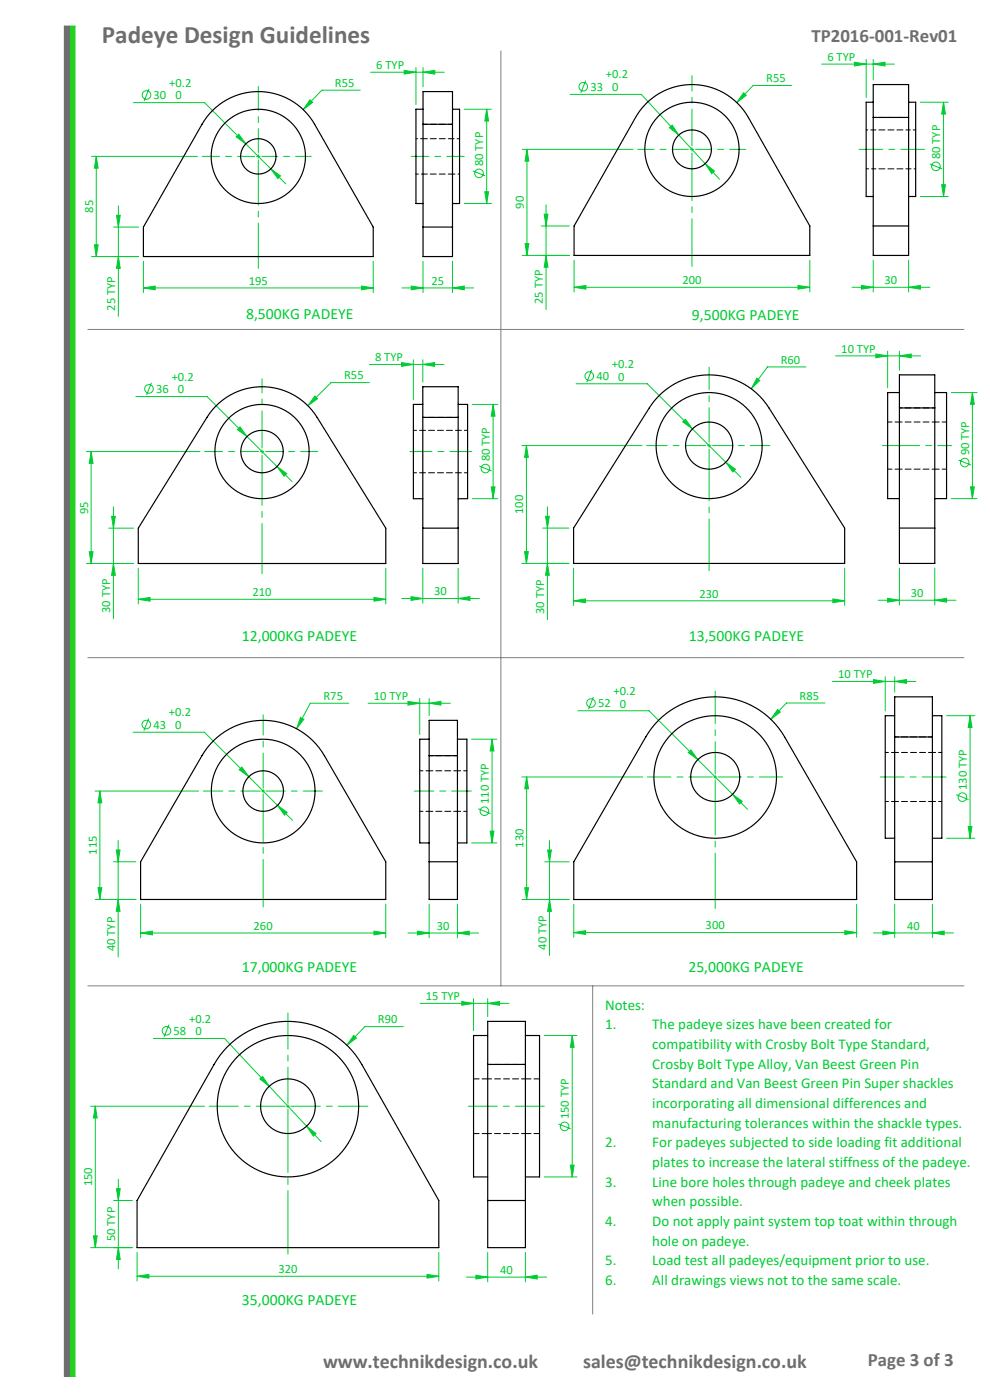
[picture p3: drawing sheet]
<svg xmlns="http://www.w3.org/2000/svg" width="210mm" height="297mm" viewBox="0 0 210 297" stroke-linecap="round" stroke-linejoin="round" font-family="sans-serif">
<path d="M14.8 5.5h1.1v286.5h-1.1" fill="none" stroke="#21d222" stroke-width=".21"/>
<path d="M14.8 5.5h-1.1v286.5h1.1" fill="none" stroke="#6e6e6e" stroke-width=".21"/>
<path d="M106.2 10.8v198.3M18.6 69.9h185.9M18.6 139.5h185.9M18.6 209.1h185.9M125.7 209.1v69.7" fill="none" stroke="#808080" stroke-width=".21"/>
<path d="M14.8 5.5h1.1v286.5h-1.1z" fill-rule="evenodd" fill="#21d222"/>
<path d="M13.7 5.5h1.1v286.5h-1.1z" fill-rule="evenodd" fill="#6e6e6e"/>
<g fill="none" stroke="#0c3" stroke-width=".21">
<path d="M31.6 18.8l-1 2.6M76.4 19.1h-8.1l-4 4.2M78.6 15.3h15.6M85.7 14.9l2.5 .4-2.5 .4zM88.2 14.3v7.9M89.7 15.3l2.5-.4v.8zM89.7 14.3v4.1M124.2 17.1l-1 2.6M157.7 19.7l.6 .5-2 1.6zM167.9 18.1h-8.1l-3.5 3.7M174.3 13.6h15.4M181.2 13.2l2.5 .4-2.5 .4z"/>
<path d="M183.7 12.6v8.1M185.2 13.6l2.5-.4v.8zM185.2 12.6v4.3M19.4 33.2h22.5M20.4 33.2v21.2M20.4 33.2l.4 2.5h-.8zM28.3 21.8h15.1l14 14M50.1 29l.6-.5 1.4 2zM54.4 33.2h.8M54.8 32.8v.8M57.4 35.8l2.1 1.5-.6 .6zM57.4 35.8l3.2 3.2"/>
<path d="M65.8 21.2l.5 .5-2 1.6zM98.5 23.2h5.7M100.3 36.3l2.6 1M103.2 23.2v20M103.2 23.2l.4 2.5h-.8zM110.8 31.7h23.5M111.8 31.7v22.5M111.8 31.7l.4 2.5h-.8zM120.9 20h15.1l8 8.7M142 27.1l.6-.6 1.4 2.2zM144 28.7l8.6 9.3M146.4 31.7h.8"/>
<path d="M146.8 31.3v.8M149.6 34.7l2 1.6-.6 .5zM195.2 21.7h5.9M197.2 34.8l2.6 1M199.7 39.2h.8l-.4 2.5zM200.1 21.7v20M200.1 21.7l.4 2.5h-.8zM19.4 54.4h10M20 51.9h.8l-.4 2.5zM24.1 48.2h5.3M24.7 45.7h.8l-.4 2.5zM25.1 43.7v23.4"/>
<path d="M25.1 54.4l.4 2.5h-.8zM30.4 55.4v6.7M79.2 55.4v6.7M89.7 55.4v6.7M96 55.4v6.7M98.5 43.2h5.7M102.8 40.7h.8l-.4 2.5zM110.8 54.2h10M111.4 51.7h.8l-.4 2.5zM114.8 47.9h6M115.4 45.4h.8l-.4 2.5zM115.8 43.4v22.3"/>
<path d="M115.8 54.2l.4 2.5h-.8zM121.8 55.2v6.7M171.8 55.2v6.7M185.2 55.2v6.7M192.7 55.2v6.7M195.2 41.7h5.9M30.4 61.1l2.5-.4v.8zM30.4 61.1h48.8M76.7 60.7l2.5 .4-2.5 .4zM78.4 77.3h15.8M85.2 76.9l2.5 .4-2.5 .4zM85.2 61.1h15.3"/>
<path d="M87.2 60.7l2.5 .4-2.5 .4zM87.7 76.3v8.5M89.7 77.3l2.5-.4v.8zM89.7 76.3v4.7M96 61.1l2.5-.4v.8zM121.8 60.9l2.5-.4v.8zM121.8 60.9h50M125.5 78.5l-1 2.6M169.3 60.5l2.5 .4-2.5 .4zM171 77.8h-8.2l-3.4 4.7M177.2 75.5h18.1M180.7 60.9h16.5"/>
<path d="M182.7 60.5l2.5 .4-2.5 .4zM185.8 75.1l2.5 .4-2.5 .4zM188.3 74.5v7.8M190.8 75.5l2.5-.4v.8zM190.8 74.5v4M192.7 60.9l2.5-.4v.8zM18.3 95.8h24.1M19.3 95.8v23.7M19.3 95.8l.4 2.5h-.8zM28.8 84.1h15.1l18 18.1M32.1 81.2l-1 2.6M50.4 91.1l.5-.5 1.5 2z"/>
<path d="M55.2 95.8h.8M55.6 95.4v.8M58.8 99l2 1.5-.5 .5zM66.8 84l.6 .6-2.1 1.5zM78.4 81.2h-8.2l-4.9 4.9M100.2 85.8h5.4M101.7 98.9l2.6 1M104.6 85.8v20M104.6 85.8l.4 2.5h-.8zM110.7 94.5h25.5M111.7 94.5v25M111.7 94.5l.4 2.5h-.8z"/>
<path d="M122.2 81.4h15.1l16.7 16.7M144.8 89.5l.6-.6 1.5 2.1zM150 94.5h.8M150.4 94.2v.7M154 98.1l2 1.4-.6 .6zM154 98.1l3.1 3.1M160.5 80.2l.7 .5-1.8 1.8zM201.8 83.3h5.5M203.3 97.6l2.6 1.1M206.3 83.3v22.5M206.3 83.3l.4 2.5h-.8zM18.3 119.5h10"/>
<path d="M18.9 117h.8l-.4 2.5zM23.1 112h5.2M23.7 109.5h.8l-.4 2.5zM24.1 107.5v23.8M24.1 119.5l.4 2.5h-.8zM100.2 105.8h5.4M104.2 103.3h.8l-.4 2.5zM110.7 119.5h10M111.3 117h.8l-.4 2.5zM115.1 112h5.6M115.7 109.5h.8l-.4 2.5zM116.1 119.5l.4 2.5h-.8z"/>
<path d="M116.1 107.5v24M201.8 105.8h5.5M205.9 103.3h.8l-.4 2.5zM29.3 127.1l2.5-.4v.8zM29.3 120.5v7.6M29.3 127.1h52.5M79.3 126.7l2.5 .4-2.5 .4zM81.8 120.5v7.6M85.2 127h16.5M87.2 126.6l2.5 .4-2.5 .4zM89.7 120.5v7.5M97.2 127l2.5-.4v.8z"/>
<path d="M97.2 120.5v7.5M121.7 127.5l2.5-.4v.8zM121.7 120.5v8M121.7 127.5h57.5M176.7 127.1l2.5 .4-2.5 .4zM179.2 120.5v8M186.3 127.3h16.5M188.3 126.9l2.5 .4-2.5 .4zM190.8 120.5v7.8M198.3 127.3l2.5-.4v.8zM198.3 120.5v7.8M28.2 155.3h15.1l15.6 15.6"/>
<path d="M31.6 152.4l-1.1 2.6M63.7 152.2l.8 .4-1.6 2zM74 149.2h-8.2l-2.9 5.4M78.1 149.2h17.4M86.5 148.8l2.5 .4-2.5 .4zM89 148.2v7.6M91 149.2l2.5-.4v.8zM91 148.2v3.6M100 156.8h5.4M104.4 156.8v22M104.4 156.8l.4 2.5h-.8zM122.6 150.8h15.1l20.9 20.9"/>
<path d="M125.9 147.9l-1.1 2.6M146.5 159.1l1.5 2.1-2-1.5zM165 150.5l.5 .6-2 1.5zM175 149.1h-8.2l-3.3 3.5M176.6 144.6h17.7M185.3 144.2l2.5 .4-2.5 .4zM187.8 143.6v7.2M189.8 144.6l2.5-.4v.8zM189.8 143.6v3.2M200.8 151.8h6M205.8 151.8v26M205.8 151.8l.4 2.5h-.8z"/>
<path d="M20.2 167.8h21.9M21.2 167.8v23M21.2 167.8l.4 2.5h-.8zM25.1 178.3v24.7M50.7 163.3l.6-.6 1.5 2.1zM55.5 167.8h.6M55.8 167.5v.6M58.9 170.9l2 1.4-.5 .6zM58.9 170.9l3.1 3.1M100 178.8h5.4M101.5 171.6l2.6 1M104 176.3h.8l-.4 2.5z"/>
<path d="M110.7 164.8h25.6M111.7 164.8v26M111.7 164.8l.4 2.5h-.8zM116.6 178.3v24.4M151.4 164.8h.6M151.7 164.5v.6M155.4 168.5l2 1.5-.5 .6zM200.8 177.8h6M202.8 168.6l2.6 1M205.4 175.3h.8l-.4 2.5zM20.2 190.8h8.6M20.8 188.3h.8l-.4 2.5z"/>
<path d="M24.1 182.8h4.7M24.7 180.3h.8l-.4 2.5zM25.1 190.8l.4 2.5h-.8zM29.8 197.9l2.5-.4v.8zM29.8 197.9h52M29.8 191.8v7.1M79.3 197.5l2.5 .4-2.5 .4zM81.8 191.8v7.1M86.5 197.9h15M88.5 197.5l2.5 .4-2.5 .4zM91 191.8v7.1M97 197.9l2.5-.4v.8z"/>
<path d="M97 191.8v7.1M110.7 190.8h10M111.3 188.3h.8l-.4 2.5zM115.6 182.8h5.1M116.2 180.3h.8l-.4 2.5zM116.6 190.8l.4 2.5h-.8zM121.7 197.8l2.5-.4v.8zM121.7 191.8v7M121.7 197.8h60M179.2 197.4l2.5 .4-2.5 .4zM181.7 191.8v7M185.3 197.9h17"/>
<path d="M187.3 197.5l2.5 .4-2.5 .4zM189.8 191.8v7.1M197.8 197.9l2.5-.4v.8zM197.8 191.8v7.1M35.8 217.4l-1 2.6M75 219.7l.6 .5-2 1.5zM85.5 217.8h-8.1l-3.8 3.9M89.1 212.9h18.9M98 212.5l2.5 .4-2.5 .4zM100.5 211.9v6.8M103.5 212.9l2.5-.4v.8zM103.5 211.9v3.8"/>
<path d="M115.5 219.7h6.9M121.4 219.7v30M121.4 219.7l.4 2.5h-.8zM19.2 234.7h24.2M20.2 234.7l.4 2.5h-.8zM20.2 234.7v30M32.5 220.3h15.1l20.5 21.9M55.1 228.9l.6-.6 1.4 2.1zM60.8 234.7h.6M61.1 234.4v.6M65 238.9l2 1.6-.5 .5zM118.5 238.4l2.6 1.1"/>
<path d="M24.1 254.7h4M24.7 252.2h.8l-.4 2.5zM25.1 250.2v19M115.5 249.7h6.9M121 247.2h.8l-.4 2.5zM19.2 264.7h8.9M19.8 262.2h.8l-.4 2.5zM25.1 264.7l.4 2.5h-.8zM29.1 270.8l2.5-.4v.8zM29.1 265.7v6.1M29.1 270.8h64M90.6 270.4l2.5 .4-2.5 .4z"/>
<path d="M93.1 265.7v6.1M99 270.9h17M101 270.5l2.5 .4-2.5 .4zM103.5 265.7v6.2M111.5 270.9l2.5-.4v.8zM111.5 265.7v6.2"/>
<circle cx="123.7" cy="18.4" r=".91"/>
<circle cx="31.1" cy="20.1" r=".91"/>
<circle cx="101.6" cy="36.8" r=".91"/>
<circle cx="198.5" cy="35.3" r=".91"/>
<circle cx="125" cy="79.8" r=".91"/>
<circle cx="31.6" cy="82.5" r=".91"/>
<circle cx="103" cy="99.4" r=".91"/>
<circle cx="204.6" cy="98.1" r=".91"/>
<circle cx="31" cy="153.7" r=".91"/>
<circle cx="125.4" cy="149.2" r=".91"/>
<circle cx="102.8" cy="172.1" r=".91"/>
<circle cx="204.1" cy="169.1" r=".91"/>
<circle cx="35.3" cy="218.7" r=".91"/>
<circle cx="119.8" cy="239" r=".91"/>
</g>
<path d="M54.8 32.4v-14.1" fill="none" stroke="#0c3" stroke-width=".21" stroke-dasharray="15.2 1.3 1.3 1.3" stroke-dashoffset="10.1"/>
<path d="M54 33.2h-11.1M56.3 95.8h11.1" fill="none" stroke="#0c3" stroke-width=".21" stroke-dasharray="15.2 1.3 1.3 1.3" stroke-dashoffset="11.6"/>
<path d="M54.8 33.9v23" fill="none" stroke="#0c3" stroke-width=".21" stroke-dasharray="15.2 1.3 1.3 1.3" stroke-dashoffset="5.6"/>
<path d="M55.5 33.2h10.5" fill="none" stroke="#0c3" stroke-width=".21" stroke-dasharray="15.2 1.3 1.3 1.3" stroke-dashoffset="11.9"/>
<path d="M146.8 30.9v-14.9M55.6 95v-14.7" fill="none" stroke="#0c3" stroke-width=".21" stroke-dasharray="15.2 1.3 1.3 1.3" stroke-dashoffset="7.4"/>
<path d="M146 31.7h-10.7M147.5 31.7h10.7" fill="none" stroke="#0c3" stroke-width=".21" stroke-dasharray="15.2 1.3 1.3 1.3" stroke-dashoffset="11.8"/>
<path d="M146.8 32.4v24.1M55.8 168.4v24" fill="none" stroke="#0c3" stroke-width=".21" stroke-dasharray="15.2 1.3 1.3 1.3" stroke-dashoffset="5.1"/>
<path d="M54.8 95.8h-11.4" fill="none" stroke="#0c3" stroke-width=".21" stroke-dasharray="15.2 1.3 1.3 1.3" stroke-dashoffset="11.4"/>
<path d="M55.6 96.5v25.2" fill="none" stroke="#0c3" stroke-width=".21" stroke-dasharray="15.2 1.3 1.3 1.3" stroke-dashoffset="4.6"/>
<path d="M150.4 93.8v-15.9" fill="none" stroke="#0c3" stroke-width=".21" stroke-dasharray="15.2 1.3 1.3 1.3" stroke-dashoffset="7.9"/>
<path d="M149.7 94.5h-12.5" fill="none" stroke="#0c3" stroke-width=".21" stroke-dasharray="15.2 1.3 1.3 1.3" stroke-dashoffset="10.9"/>
<path d="M150.4 95.3v25.8" fill="none" stroke="#0c3" stroke-width=".21" stroke-dasharray="15.2 1.3 1.3 1.3" stroke-dashoffset="4.3"/>
<path d="M151.2 94.5h12.1M55.2 167.8h-12.1M87.9 167.8h12.1" fill="none" stroke="#0c3" stroke-width=".21" stroke-dasharray="15.2 1.3 1.3 1.3" stroke-dashoffset="11.1"/>
<path d="M151.7 164.2v-17.6" fill="none" stroke="#0c3" stroke-width=".21" stroke-dasharray="15.2 1.3 1.3 1.3" stroke-dashoffset="8.3"/>
<path d="M151.1 164.8h-13.8M152.3 164.8h13.7" fill="none" stroke="#0c3" stroke-width=".21" stroke-dasharray="15.2 1.3 1.3 1.3" stroke-dashoffset="10.3"/>
<path d="M151.7 165.4v27.3" fill="none" stroke="#0c3" stroke-width=".21" stroke-dasharray="15.2 1.3 1.3 1.3" stroke-dashoffset="3.5"/>
<path d="M55.8 167.2v-15.5" fill="none" stroke="#0c3" stroke-width=".21" stroke-dasharray="15.2 1.3 1.3 1.3" stroke-dashoffset="7.8"/>
<path d="M56.4 167.8h12" fill="none" stroke="#0c3" stroke-width=".21" stroke-dasharray="15.2 1.3 1.3 1.3" stroke-dashoffset="11.2"/>
<path d="M61.1 234.1v-19.2" fill="none" stroke="#0c3" stroke-width=".21" stroke-dasharray="15.2 1.3 1.3 1.3" stroke-dashoffset="7.6"/>
<path d="M60.5 234.7h-16.1M99.3 234.7h16.2" fill="none" stroke="#0c3" stroke-width=".21" stroke-dasharray="15.2 1.3 1.3 1.3" stroke-dashoffset="9.1"/>
<path d="M61.1 235.3v30.8" fill="none" stroke="#0c3" stroke-width=".21" stroke-dasharray="15.2 1.3 1.3 1.3" stroke-dashoffset="1.8"/>
<path d="M61.7 234.7h16.3" fill="none" stroke="#0c3" stroke-width=".21" stroke-dasharray="15.2 1.3 1.3 1.3" stroke-dashoffset="9"/>
<path d="M87.2 33.2h11.3" fill="none" stroke="#0c3" stroke-width=".21" stroke-dasharray="15.2 1.3 1.3 1.3" stroke-dashoffset="11.5"/>
<path d="M182.2 31.7h13.9M186.7 164.8h14" fill="none" stroke="#0c3" stroke-width=".21" stroke-dasharray="15.2 1.3 1.3 1.3" stroke-dashoffset="10.2"/>
<path d="M87 95.8h13.1" fill="none" stroke="#0c3" stroke-width=".21" stroke-dasharray="15.2 1.3 1.3 1.3" stroke-dashoffset="10.6"/>
<path d="M187.2 94.5h14.7" fill="none" stroke="#0c3" stroke-width=".21" stroke-dasharray="15.2 1.3 1.3 1.3" stroke-dashoffset="7.3"/>
<g fill="#0c3">
<path d="M30.4 61.1l2.5-.4v.8zM76.7 60.7l2.5 .4-2.5 .4zM65.8 21.2l-1.5 2.1 2-1.6zM57.4 35.8l1.5 2.1 .6-.6zM50.1 29l2 1.5-1.4-2zM87.2 60.7l2.5 .4-2.5 .4zM96 61.1l2.5-.4v.8zM121.8 60.9l2.5-.4v.8zM169.3 60.5l2.5 .4-2.5 .4zM157.7 19.7l-1.4 2.1 2-1.6zM149.6 34.7l1.4 2.1 .6-.5zM142 27.1l2 1.6-1.4-2.2zM182.7 60.5l2.5 .4-2.5 .4zM192.7 60.9l2.5-.4v.8zM29.3 127.1l2.5-.4v.8zM79.3 126.7l2.5 .4-2.5 .4zM66.8 84l-1.5 2.1 2.1-1.5zM58.8 99l1.5 2 .5-.5zM50.4 91.1l2 1.5-1.5-2zM87.2 126.6l2.5 .4-2.5 .4zM97.2 127l2.5-.4v.8zM121.7 127.5l2.5-.4v.8zM176.7 127.1l2.5 .4-2.5 .4zM160.5 80.2l-1.1 2.3 1.8-1.8zM154 98.1l1.4 2 .6-.6zM145.4 88.9l-.6 .6 2.1 1.5zM188.3 126.9l2.5 .4-2.5 .4zM198.3 127.3l2.5-.4v.8zM121.7 197.8l2.5-.4v.8zM179.2 197.4l2.5 .4-2.5 .4zM165 150.5l-1.5 2.1 2-1.5zM155.4 168.5l1.5 2.1 .5-.6zM146.5 159.1l-.5 .6 2 1.5zM187.3 197.5l2.5 .4-2.5 .4zM197.8 197.9l2.5-.4v.8zM29.8 197.9l2.5-.4v.8zM79.3 197.5l2.5 .4-2.5 .4zM63.7 152.2l-.8 2.4 1.6-2zM58.9 170.9l1.5 2 .5-.6zM50.7 163.3l2.1 1.5-1.5-2.1zM88.5 197.5l2.5 .4-2.5 .4zM97 197.9l2.5-.4v.8zM29.1 270.8l2.5-.4v.8zM90.6 270.4l2.5 .4-2.5 .4zM75 219.7l-1.4 2 2-1.5zM65 238.9l1.5 2.1 .5-.5zM55.1 228.9l2 1.5-1.4-2.1zM101 270.5l2.5 .4-2.5 .4zM111.5 270.9l2.5-.4v.8z"/>
<path d="M20 51.9h.8l-.4 2.5zM20.4 33.2l.4 2.5h-.8zM111.4 51.7h.8l-.4 2.5zM111.8 31.7l.4 2.5h-.8zM18.9 117h.8l-.4 2.5zM19.3 95.8l.4 2.5h-.8zM111.3 117h.8l-.4 2.5zM111.7 94.5l.4 2.5h-.8zM111.3 188.3h.8l-.4 2.5zM111.7 164.8l.4 2.5h-.8zM20.8 188.3h.8l-.4 2.5zM21.2 167.8l.4 2.5h-.8zM19.8 262.2h.8l-.4 2.5zM20.2 234.7l.4 2.5h-.8z"/>
<path d="M24.7 45.7h.8l-.4 2.5zM25.1 54.4l.4 2.5h-.8zM103.2 23.2l.4 2.5h-.8zM102.8 40.7h.8l-.4 2.5zM115.4 45.4h.8l-.4 2.5zM115.8 54.2l.4 2.5h-.8zM200.1 21.7l.4 2.5h-.8zM199.7 39.2h.8l-.4 2.5zM23.7 109.5h.8l-.4 2.5zM24.1 119.5l.4 2.5h-.8zM104.6 85.8l.4 2.5h-.8zM104.2 103.3h.8l-.4 2.5zM115.7 109.5h.8l-.4 2.5zM116.1 119.5l.4 2.5h-.8zM206.3 83.3l.4 2.5h-.8zM205.9 103.3h.8l-.4 2.5zM116.2 180.3h.8l-.4 2.5zM116.6 190.8l.4 2.5h-.8zM205.8 151.8l.4 2.5h-.8zM205.4 175.3h.8l-.4 2.5zM24.7 180.3h.8l-.4 2.5zM25.1 190.8l.4 2.5h-.8zM104.4 156.8l.4 2.5h-.8zM104 176.3h.8l-.4 2.5zM24.7 252.2h.8l-.4 2.5zM25.1 264.7l.4 2.5h-.8zM121.4 219.7l.4 2.5h-.8zM121 247.2h.8l-.4 2.5z"/>
<path d="M85.7 14.9l2.5 .4-2.5 .4zM89.7 15.3l2.5-.4v.8zM181.2 13.2l2.5 .4-2.5 .4zM185.2 13.6l2.5-.4v.8zM85.2 76.9l2.5 .4-2.5 .4zM89.7 77.3l2.5-.4v.8zM185.8 75.1l2.5 .4-2.5 .4zM190.8 75.5l2.5-.4v.8zM185.3 144.2l2.5 .4-2.5 .4zM189.8 144.6l2.5-.4v.8zM86.5 148.8l2.5 .4-2.5 .4zM91 149.2l2.5-.4v.8zM98 212.5l2.5 .4-2.5 .4zM103.5 212.9l2.5-.4v.8z"/>
</g>
<g fill="none" stroke="#000" stroke-width=".25">
<path d="M45.1 23.4a13.8 13.8 0 0 1 21.6 3l12.5 21.8v6.2h-48.8v-6.2l12.4-21.8 1.1-1.6zM89.7 23.2h-1.5v20h1.5M89.7 26.4v-7h6.3v7M89.7 26.4v28h6.3v-28M89.7 26.4h6.3M96 23.2h1.5v20h-1.5M137.1 21.9a13.8 13.8 0 0 1 21.6 3l13.1 23v6.3h-50v-6.3l13-23 1-1.5zM185.2 21.7h-1.5v20h1.5M185.2 24.9v-7h7.5v7M185.2 24.9v29.3h7.5v-29.3M185.2 24.9h7.5M192.7 21.7h1.5v20h-1.5"/>
<path d="M89.7 48.2h6.3M185.2 47.9h7.5M45.7 86.3a13.8 13.8 0 0 1 21.6 2.3l14.5 23.4v7.5h-52.5v-7.5l14.6-23.4zM89.7 85.8h-2v20h2M89.7 88.6v-6.6h7.5v6.6M89.7 88.6v30.9h7.5v-30.9M89.7 88.6h7.5M97.2 85.8h2v20h-2M139.7 84.1a15 15 0 0 1 23.4 2.4l16.1 25.5v7.5h-57.5v-7.5l16-25.5zM190.8 83.3h-2.5v22.5h2.5M190.8 86.5v-7h7.5v7M190.8 86.5v33h7.5v-33"/>
<path d="M190.8 86.5h7.5M198.3 83.3h2.5v22.5h-2.5M89.7 112h7.5M190.8 112h7.5M45.3 157.1a15 15 0 0 1 23.5 3.2l13 22.5v8h-52v-8l13-22.5 1.2-1.7zM91 156.8h-2v22h2M97 156.8h2v22h-2M139.7 152.8a17 17 0 0 1 26.7 3.5l15.3 26.5v8h-60v-8l15.3-26.5 1.2-1.8zM189.8 151.8h-2v26h2M189.8 156.3v-8.5h8v8.5M189.8 156.3v34.5h8v-34.5M189.8 156.3h8"/>
<path d="M197.8 151.8h2v26h-2M91 160.3v-7.5h6v7.5M91 160.3v30.5h6v-30.5M91 160.3h6M91 182.8h6M189.8 182.8h8M103.5 219.7h-3v30h3M111.5 219.7h3v30h-3M48.2 222.1a18 18 0 0 1 28.5 3.7l16.4 28.9v10h-64v-10l16.3-28.9 1.3-1.9zM103.5 225.8v-9.1h8v9.1M103.5 225.8v38.9h8v-38.9M103.5 225.8h8"/>
<path d="M103.5 254.7h8"/>
<circle cx="54.8" cy="33.2" r="3.7"/>
<circle cx="54.8" cy="33.2" r="10"/>
<circle cx="146.8" cy="31.7" r="4.1"/>
<circle cx="146.8" cy="31.7" r="10"/>
<circle cx="55.6" cy="95.8" r="4.5"/>
<circle cx="55.6" cy="95.8" r="10"/>
<circle cx="150.4" cy="94.5" r="5"/>
<circle cx="150.4" cy="94.5" r="11.2"/>
<circle cx="55.8" cy="167.8" r="11"/>
<circle cx="55.8" cy="167.8" r="4.3"/>
<circle cx="151.7" cy="164.8" r="13"/>
<circle cx="151.7" cy="164.8" r="5.2"/>
<circle cx="61.1" cy="234.7" r="15"/>
<circle cx="61.1" cy="234.7" r="5.8"/>
</g>
<path d="M89.7 26.4h6.3M89.7 36.9h6.3M96 29.4h-6.3M189.8 156.3h8M197.8 159.6h-8M189.8 170h8M103.5 225.8h8M111.5 228.9h-8M103.5 240.5h8" fill="none" stroke="#000" stroke-width=".21" stroke-dasharray="1.3 .6" stroke-dashoffset=".4"/>
<path d="M88.2 36.9h1.5M89.7 29.4h-1.5M96 36.9h1.5M97.5 29.4h-1.5M183.7 35.8h1.5M185.2 27.6h-1.5M192.7 35.8h1.5M194.2 27.6h-1.5" fill="none" stroke="#000" stroke-width=".21" stroke-dasharray="1.3 .6" stroke-dashoffset=".8"/>
<path d="M185.2 24.9h7.5M185.2 35.8h7.5M192.7 27.6h-7.5M89.7 88.6h7.5M97.2 91.3h-7.5M190.8 86.5h7.5M190.8 99.5h7.5M198.3 89.5h-7.5M89.7 100.3h7.5" fill="none" stroke="#000" stroke-width=".21" stroke-dasharray="1.3 .6" stroke-dashoffset=".7"/>
<path d="M89.7 91.3h-2M99.2 91.3h-2M87.7 100.3h2M97.2 100.3h2M189.8 159.6h-2M199.8 159.6h-2M89 172.1h2M91 163.5h-2M97 172.1h2M99 163.5h-2M187.8 170h2M197.8 170h2" fill="none" stroke="#000" stroke-width=".21" stroke-dasharray="1.3 .6" stroke-dashoffset=".6"/>
<path d="M188.3 99.5h2.5M190.8 89.5h-2.5M198.3 99.5h2.5M200.8 89.5h-2.5" fill="none" stroke="#000" stroke-width=".21" stroke-dasharray="1.3 .6" stroke-dashoffset=".3"/>
<path d="M91 160.3h6M91 172.1h6M97 163.5h-6" fill="none" stroke="#000" stroke-width=".21" stroke-dasharray="1.3 .6" stroke-dashoffset=".5"/>
<path d="M103.5 228.9h-3M114.5 228.9h-3M100.5 240.5h3M111.5 240.5h3" fill="none" stroke="#000" stroke-width=".21" stroke-dasharray="1.3 .6" stroke-dashoffset=".1"/>
<text font-size="5.3" fill="#6e6e6e" x="21.6" y="9">Padeye Design Guidelines</text>
<g font-size="4.2" fill="#6e6e6e">
<text x="68.5" y="290.3">www.technikdesign.co.uk</text>
<text x="123.7" y="290.3">sales@technikdesign.co.uk</text>
</g>
<g font-size="4" fill="#6e6e6e">
<text x="172.1" y="8.8">TP2016-001-Rev01</text>
<text x="184.1" y="289.7">Page 3 of 3</text>
</g>
<g font-size="3.3" fill="#0c3">
<text x="52.2" y="67.7">8,500KG PADEYE</text>
<text x="146.8" y="67.8">9,500KG PADEYE</text>
<text x="51.3" y="136">12,000KG PADEYE</text>
<text x="146.1" y="136">13,500KG PADEYE</text>
<text x="51.3" y="206.2">17,000KG PADEYE</text>
<text x="146" y="206.2">25,000KG PADEYE</text>
<text x="51.3" y="276.8">35,000KG PADEYE</text>
</g>
<g font-size="3.2" fill="#0c3">
<text x="128.4" y="214.2">Notes:</text>
<text x="128.4" y="218.3">1.</text>
<text x="138.4" y="218.3">The padeye sizes have been created for</text>
<text x="138.4" y="222.5">compatibility with Crosby Bolt Type Standard,</text>
<text x="138.4" y="226.7">Crosby Bolt Type Alloy, Van Beest Green Pin</text>
<text x="138.4" y="230.9">Standard and Van Beest Green Pin Super shackles</text>
<text x="138.4" y="235">incorporating all dimensional differences and</text>
<text x="138.4" y="239.2">manufacturing tolerances within the shackle types.</text>
<text x="128.4" y="243.4">2.</text>
<text x="138.4" y="243.4">For padeyes subjected to side loading fit additional</text>
<text x="128.4" y="251.7">3.</text>
<text x="138.4" y="247.6">plates to increase the lateral stiffness of the padeye.</text>
<text x="138.4" y="251.7">Line bore holes through padeye and cheek plates</text>
<text x="138.4" y="255.9">when possible.</text>
<text x="128.4" y="260.1">4.</text>
<text x="138.4" y="260.1">Do not apply paint system top toat within through</text>
<text x="128.4" y="268.4">5.</text>
<text x="138.4" y="264.3">hole on padeye.</text>
<text x="138.4" y="268.4">Load test all padeyes/equipment prior to use.</text>
<text x="128.4" y="272.6">6.</text>
<text x="138.4" y="272.6">All drawings views not to the same scale.</text>
</g>
<g font-size="2.7" fill="#0c3">
<text x="79.8" y="14.7">6 TYP</text>
<text x="128.5" y="16.6">+0.2</text>
<text x="162.5" y="17.5">R55</text>
<text x="175.5" y="12.9">6 TYP</text>
<text x="32.6" y="21.1">30</text>
<text x="35.9" y="18.4">+0.2</text>
<text x="37.2" y="21.1">0</text>
<text x="71.1" y="18.5">R55</text>
<text x="125.2" y="19.3">33</text>
<text x="129.9" y="19.4">0</text>
<text x="102.5" y="35.3" transform="rotate(-90 102.5 35.3)">80 TYP</text>
<text x="199.4" y="33.8" transform="rotate(-90 199.4 33.8)">80 TYP</text>
<text x="19.8" y="45.2" transform="rotate(-90 19.8 45.2)">85</text>
<text x="111.1" y="44.3" transform="rotate(-90 111.1 44.3)">90</text>
<text x="24.4" y="65.9" transform="rotate(-90 24.4 65.9)">25 TYP</text>
<text x="52.8" y="60.4">195</text>
<text x="91.5" y="60.4">25</text>
<text x="115.2" y="64.5" transform="rotate(-90 115.2 64.5)">25 TYP</text>
<text x="144.7" y="60.3">200</text>
<text x="187.6" y="60.3">30</text>
<text x="79.6" y="76.7">8 TYP</text>
<text x="165.6" y="77.2">R60</text>
<text x="178.5" y="74.8">10 TYP</text>
<text x="33.1" y="83.4">36</text>
<text x="36.4" y="80.7">+0.2</text>
<text x="37.7" y="83.5">0</text>
<text x="73" y="80.5">R55</text>
<text x="126.5" y="80.7">40</text>
<text x="129.8" y="78">+0.2</text>
<text x="131.1" y="80.7">0</text>
<text x="103.9" y="97.9" transform="rotate(-90 103.9 97.9)">80 TYP</text>
<text x="205.6" y="96.6" transform="rotate(-90 205.6 96.6)">90 TYP</text>
<text x="18.7" y="109" transform="rotate(-90 18.7 109)">95</text>
<text x="111" y="109.1" transform="rotate(-90 111 109.1)">100</text>
<text x="23.4" y="130" transform="rotate(-90 23.4 130)">30 TYP</text>
<text x="53.6" y="126.5">210</text>
<text x="92.1" y="126.3">30</text>
<text x="115.5" y="130.3" transform="rotate(-90 115.5 130.3)">30 TYP</text>
<text x="148.4" y="126.8">230</text>
<text x="193.2" y="126.7">30</text>
<text x="177.8" y="143.9">10 TYP</text>
<text x="68.6" y="148.5">R75</text>
<text x="79.3" y="148.5">10 TYP</text>
<text x="130.2" y="147.4">+0.2</text>
<text x="169.6" y="148.5">R85</text>
<text x="32.5" y="154.6">43</text>
<text x="35.8" y="152">+0.2</text>
<text x="37.2" y="154.7">0</text>
<text x="126.9" y="150.1">52</text>
<text x="131.5" y="150.1">0</text>
<text x="205.1" y="167.6" transform="rotate(-90 205.1 167.6)">130 TYP</text>
<text x="103.7" y="170.6" transform="rotate(-90 103.7 170.6)">110 TYP</text>
<text x="111" y="179.9" transform="rotate(-90 111 179.9)">130</text>
<text x="20.5" y="181.3" transform="rotate(-90 20.5 181.3)">115</text>
<text x="53.8" y="197.3">260</text>
<text x="92.7" y="197.3">30</text>
<text x="149.7" y="197.2">300</text>
<text x="192.4" y="197.3">40</text>
<text x="24.4" y="201.8" transform="rotate(-90 24.4 201.8)">40 TYP</text>
<text x="115.9" y="201.5" transform="rotate(-90 115.9 201.5)">40 TYP</text>
<text x="90.3" y="212.2">15 TYP</text>
<text x="36.8" y="219.6">58</text>
<text x="40.1" y="216.9">+0.2</text>
<text x="41.5" y="219.6">0</text>
<text x="80.2" y="217.1">R90</text>
<text x="120.7" y="237.5" transform="rotate(-90 120.7 237.5)">150 TYP</text>
<text x="19.5" y="251.7" transform="rotate(-90 19.5 251.7)">150</text>
<text x="24.4" y="263.3" transform="rotate(-90 24.4 263.3)">50 TYP</text>
<text x="59" y="270.1">320</text>
<text x="106.1" y="270.3">40</text>
</g>
</svg>
